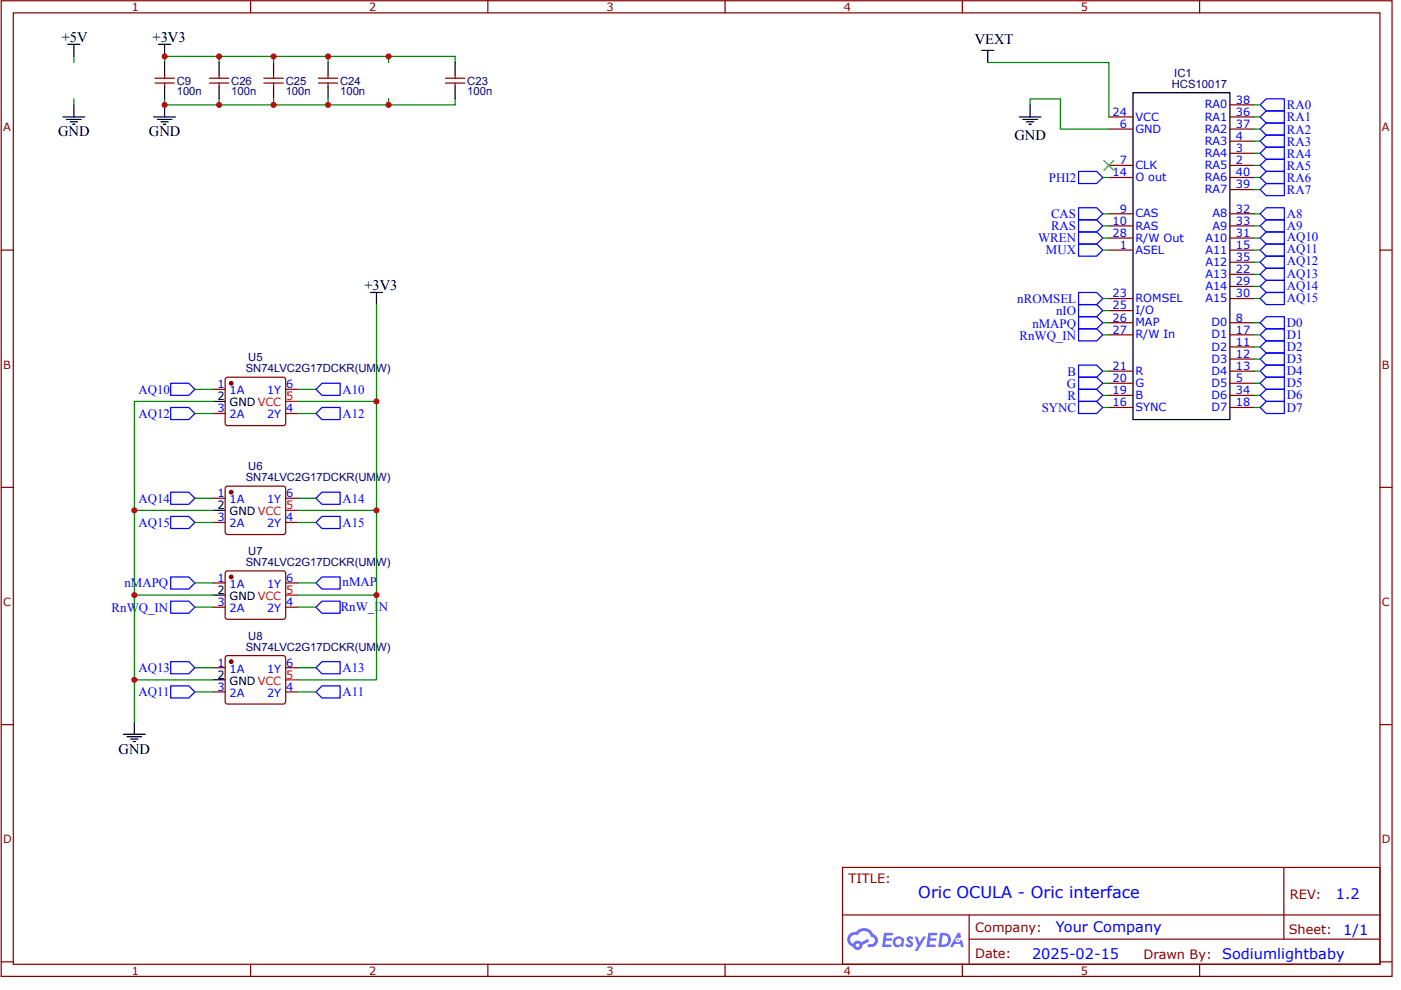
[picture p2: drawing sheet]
<svg xmlns="http://www.w3.org/2000/svg" width="297mm" height="210mm" viewBox="0 0 297 210" stroke-linecap="round" stroke-linejoin="round" font-family="sans-serif">
<g fill="none" stroke="#800" stroke-width=".26">
<path d="M.3 .2h294.8v206.8h-294.8zM2.8 2.7h289.8v201.8h-289.8zM53.1 .2v2.5M103.4 .2v2.5M153.7 .2v2.5M204 .2v2.5M254.3 .2v2.5M.3 53h2.5M292.6 53h2.5M.3 103.3h2.5M292.6 103.3h2.5M.3 153.6h2.5"/>
<path d="M292.6 153.6h2.5M178.6 183.9h114v20.5h-114zM178.7 194h113.8M205.5 199.1h87M205.5 194v10.3M272.2 183.9v15.2M.3 203.9h2.5M53.1 204.5v2.5M103.4 204.5v2.5M153.7 204.5v2.5M204 204.5v2.5M254.3 204.5v2.5"/>
<path d="M292.6 203.9h2.5"/>
</g>
<g fill="#58f">
<path d="M192.4 198.7l.5-.2 .4 .1 .4 .3-.3 .4a.34 .34 0 0 0-.3-.3 .34 .34 0 0 0-.3 .1v.1a.87 .87 0 0 1 .7 .7 .87 .87 0 0 1-.3 .9h-.7l-.6-.4 .4-.4 .5 .3 .2-.1v-.2a.89 .89 0 0 1-.6-1.3z"/>
<path d="M193.9 198.6h.6l.4 1.3 .8-1.3h.6l-1.8 3h-.6l.7-1.1z"/>
<path d="M187.4 197.8h1.7l.3 .1-.1 .4h-1.3l-.1 .6h1.1l.2 .3-.3 .3h-1.1l-.1 .8h1.2l.1 .2-.1 .3h-1.9z"/>
<path d="M196.8 197.8h1.7l.2 .1-.1 .4h-1.3l-.1 .6h1.1l.3 .3-.3 .3h-1.1l-.1 .8h1.2l.1 .2-.1 .3h-1.9z"/>
<path d="M203.1 197.8h.5l.2 .9-.4 .2a.5 .5 0 0 0-.8 .2 .5 .5 0 0 0 .3 .7 .5 .5 0 0 0 .7-.4l.3-.2 .4 1.6h-.5l-.2-.7h-1.2l-.4 .7h-.6z"/>
<path d="M199.3 197.8l-.4 3h1a1.53 1.53 0 0 0 1.7-1.5 1.53 1.53 0 0 0-1.8-1.5zM199.9 198.3a1.03 1.03 0 0 1 1.1 1.2 1.03 1.03 0 0 1-1.4 .8z"/>
<path d="M189.7 198.8a1.12 1.12 0 0 0-.3 1.6 1.12 1.12 0 0 0 1.6 .2l.5 .2 .2-1.7-.4-.2a1.03 1.03 0 0 0-1.6-.1zM189.8 199.7a.67 .67 0 0 1 1.3 0 .67 .67 0 0 1-1.3 0z"/>
<path d="M180.1 198a1.6 1.6 0 0 0 .8 2.8 1.03 1.03 0 0 0 1.1 .6 1.03 1.03 0 0 0 .8-1.1l1.5-.7-.3-.5-1.4 .7a1.04 1.04 0 0 0-1.7 .3 1.01 1.01 0 0 1-.5-1.4 1.01 1.01 0 0 1 1.4-.4 1.51 1.51 0 0 1 1.6-.9 1.51 1.51 0 0 1 1.3 1.2 .83 .83 0 0 1 .8 1.1 .83 .83 0 0 1-1.3 .5l-.2 .1v.3a1.42 1.42 0 0 0 2-.6 1.42 1.42 0 0 0-.9-1.9 2.22 2.22 0 0 0-3.7-.5l-.8 .1zM181.4 200.4a.4 .4 0 0 1 .8 0 .4 .4 0 0 1-.8 0z"/>
<circle cx="203.1" cy="199.3" r=".19"/>
</g>
<g fill="none" stroke="#000" stroke-width=".26">
<path d="M14.4 9.4h2.5M15.7 9.4v2.6M33.6 9.4h2.6M34.9 9.4v2.6M46.5 13.2v2.6M46.5 18.4v2.5M58 13.2v2.6M58 18.4v2.5M69.6 13.2v2.6M69.6 18.4v2.5M208.1 10.7h2.6M209.4 10.7v2.5"/>
<path d="M240.2 19.7h20.6v69.3h-20.6zM13.3 24.8h4.7M14.1 25.3h3.1M14.9 25.8h1.5M15.4 26.3h.5M15.7 22.2v2.6M32.6 24.8h4.6M33.4 25.3h3M34.1 25.8h1.6M34.6 26.3h.6M34.9 22.2v2.6M216.1 24.8h4.6"/>
<path d="M216.9 25.3h3M217.6 25.8h1.6M218.1 26.3h.6M218.4 22.2v2.6M78.5 62h2.6M79.8 62v2.6M45.2 85.1h2.5M26.2 155.7h4.6M26.9 156.2h3.1M27.7 156.7h1.6M28.2 157.2h.5M28.5 153.1v2.6"/>
</g>
<g fill="none" stroke="#800" stroke-width=".26">
<path d="M44.4 17.6h4.1M44.4 16.6h4.1M46.5 15.8v.8M46.5 17.6v.8M55.9 17.6h4.2M55.9 16.6h4.2M58 15.8v.8M58 17.6v.8M67.5 17.6h4.1M67.5 16.6h4.1M69.6 15.8v.8M69.6 17.6v.8"/>
<path d="M235.1 35.1h5.1M235.1 27.4h5.1M235.1 37.6h5.1M235.1 24.8h5.1M260.8 35.1h5.1M260.8 32.5h5.1M260.8 29.9h5.1M260.8 27.4h5.1M260.8 37.6h5.1M260.8 24.8h5.1M260.8 22.2h5.1M235.1 53h5.1"/>
<path d="M235.1 45.3h5.1M235.1 47.9h5.1M235.1 50.5h5.1M260.8 53h5.1M260.8 45.3h5.1M260.8 47.9h5.1M260.8 58.2h5.1M260.8 50.5h5.1M260.8 55.6h5.1M260.8 40.2h5.1M235.1 68.4h5.1M235.1 78.7h5.1"/>
<path d="M235.1 71h5.1M235.1 63.3h5.1M235.1 65.9h5.1M260.8 68.4h5.1M260.8 73.6h5.1M260.8 76.1h5.1M260.8 78.7h5.1M260.8 71h5.1M260.8 63.3h5.1M260.8 60.7h5.1M45.2 82.5h2.5M45.2 87.7h2.5"/>
<path d="M60.6 82.5h2.5M60.6 87.7h2.5M235.1 81.3h5.1M235.1 86.4h5.1M235.1 83.8h5.1M260.8 81.3h5.1M260.8 86.4h5.1M260.8 83.8h5.1"/>
</g>
<g fill="none" stroke="#080" stroke-width=".26">
<path d="M15.7 12v1.2M34.9 13.2v-1.2h34.7v1.2M46.5 12v1.2M58 12v1.2M69.6 12h26.9v1.2M82.4 12v1.2M209.4 13.2h25.7v11.6M15.7 20.9v1.3M34.9 20.9v1.3h34.7v-1.3M46.5 20.9v1.3M58 20.9v1.3M82.4 20.9v1.3"/>
<path d="M96.5 20.9v1.3h-26.9M218.4 22.2v-1.3h6.4v6.5h10.3M233.8 37.6h1.3M265.9 22.2h1.3M265.9 37.6h1.3M265.9 24.8h1.3M265.9 27.4h1.3M265.9 29.9h1.3M265.9 32.5h1.3M265.9 35.1h1.3M233.8 45.3h1.3M233.8 47.9h1.3"/>
<path d="M233.8 50.5h1.3M233.8 53h1.3M265.9 45.3h1.3M265.9 47.9h1.3M265.9 50.5h1.3M265.9 53h1.3M265.9 40.2h1.3M265.9 55.6h1.3M265.9 58.2h1.3M233.8 63.3h1.3M233.8 65.9h1.3M233.8 68.4h1.3"/>
<path d="M233.8 71h1.3M233.8 78.7h1.3M265.9 63.3h1.3M265.9 68.4h1.3M265.9 71h1.3M265.9 78.7h1.3M265.9 60.7h1.3M265.9 73.6h1.3M265.9 76.1h1.3M233.8 81.3h1.3M233.8 83.8h1.3M233.8 86.4h1.3"/>
<path d="M265.9 81.3h1.3M265.9 83.8h1.3M265.9 86.4h1.3M41.3 105.6h3.9M63.1 105.6h3.9M41.3 123.6h3.9M63.1 123.6h3.9M41.3 141.6h3.9M63.1 141.6h3.9"/>
</g>
<g fill="none" stroke="#00f" stroke-width=".26">
<path d="M228.7 36.3h3.8l1.3 1.3-1.3 1.3h-3.8zM267.2 22.2l1.3-1.3h3.8v2.6h-3.8zM267.2 27.4l1.3-1.3h3.8v2.5h-3.8zM267.2 29.9l1.3-1.3h3.8v2.6h-3.8zM267.2 32.5l1.3-1.3h3.8v2.6h-3.8zM267.2 35.1l1.3-1.3h3.8v2.5h-3.8zM268.5 23.5h3.8v2.6h-3.8l-1.3-1.3zM268.5 36.3h3.8v2.6h-3.8l-1.3-1.3zM228.7 44h3.8l1.3 1.3-1.3 1.3h-3.8zM228.7 46.6h3.8l1.3 1.3-1.3 1.3h-3.8zM228.7 49.2h3.8l1.3 1.3-1.3 1.2h-3.8zM228.7 51.7h3.8l1.3 1.3-1.3 1.3h-3.8z"/>
<path d="M267.2 40.2l1.3-1.3h3.8v2.6h-3.8zM267.2 45.3l1.3-1.3h3.8v2.6h-3.8zM267.2 47.9l1.3-1.3h3.8v2.6h-3.8zM267.2 53l1.3-1.3h3.8v2.6h-3.8zM267.2 55.6l1.3-1.3h3.8v2.6h-3.8zM267.2 58.2l1.3-1.3h3.8v2.5h-3.8zM268.5 49.2h3.8v2.5h-3.8l-1.3-1.2zM228.7 62h3.8l1.3 1.3-1.3 1.3h-3.8zM228.7 64.6h3.8l1.3 1.3-1.3 1.2h-3.8zM228.7 67.1h3.8l1.3 1.3-1.3 1.3h-3.8zM228.7 69.7h3.8l1.3 1.3-1.3 1.3h-3.8zM228.7 77.4h3.8l1.3 1.3-1.3 1.3h-3.8z"/>
<path d="M228.7 80h3.8l1.3 1.3-1.3 1.2h-3.8zM267.2 60.7l1.3-1.3h3.8v2.6h-3.8zM267.2 68.4l1.3-1.3h3.8v2.6h-3.8zM267.2 71l1.3-1.3h3.8v2.6h-3.8zM267.2 73.6l1.3-1.3h3.8v2.5h-3.8zM267.2 78.7l1.3-1.3h3.8v2.6h-3.8zM268.5 62h3.8v2.6h-3.8l-1.3-1.3zM268.5 74.8h3.8v2.6h-3.8l-1.3-1.3zM36.2 86.4h3.8l1.3 1.3-1.3 1.3h-3.8zM36.2 81.3h3.8l1.3 1.2-1.3 1.3h-3.8zM67 87.7l1.3-1.3h3.8v2.6h-3.8zM68.3 81.3h3.8v2.5h-3.8l-1.3-1.3z"/>
<path d="M228.7 82.5h3.8l1.3 1.3-1.3 1.3h-3.8zM228.7 85.1h3.8l1.3 1.3-1.3 1.3h-3.8zM267.2 81.3l1.3-1.3h3.8v2.5h-3.8zM267.2 83.8l1.3-1.3h3.8v2.6h-3.8zM267.2 86.4l1.3-1.3h3.8v2.6h-3.8zM36.2 109.5h3.8l1.3 1.3-1.3 1.3h-3.8zM36.2 104.4h3.8l1.3 1.2-1.3 1.3h-3.8zM67 110.8l1.3-1.3h3.8v2.6h-3.8zM67 105.6l1.3-1.2h3.8v2.5h-3.8zM36.2 127.5h3.8l1.3 1.2-1.3 1.3h-3.8zM36.2 122.3h3.8l1.3 1.3-1.3 1.3h-3.8zM67 128.7l1.3-1.2h3.8v2.5h-3.8z"/>
<path d="M67 123.6l1.3-1.3h3.8v2.6h-3.8zM36.2 140.3h3.8l1.3 1.3-1.3 1.3h-3.8zM36.2 145.4h3.8l1.3 1.3-1.3 1.3h-3.8zM67 141.6l1.3-1.3h3.8v2.6h-3.8zM68.3 145.4h3.8v2.6h-3.8l-1.3-1.3z"/>
</g>
<path d="M234.1 34l2 2.1zM236.1 34l-2 2.1z" fill="#000"/>
<path d="M234.1 34l2 2.1M236.1 34l-2 2.1" fill="none" stroke="#3c3" stroke-width=".26"/>
<path d="M60.6 85.1h2.5" fill="none" stroke="#f00" stroke-width=".26"/>
<circle cx="49" cy="81.3" r=".38" fill="#800"/>
<g fill="none" stroke="#800" stroke-width=".26">
<path d="M48 80h12.3l.3 .5-.1 9.5-.4 .2h-12.1l-.3-.5v-9.2zM45.2 105.6h2.5M45.2 110.8h2.5M60.6 105.6h2.5M60.6 110.8h2.5"/>
<circle cx="49" cy="81.3" r=".38"/>
</g>
<path d="M60.6 108.2h2.5" fill="none" stroke="#f00" stroke-width=".26"/>
<path d="M45.2 108.2h2.5" fill="none" stroke="#000" stroke-width=".26"/>
<circle cx="49" cy="104.4" r=".38" fill="#800"/>
<g fill="none" stroke="#800" stroke-width=".26">
<path d="M47.8 103.3l.4-.2h12.1l.3 .5-.1 9.5-.4 .2h-12.1l-.3-.5zM45.2 123.6h2.5M45.2 128.7h2.5M60.6 123.6h2.5M60.6 128.7h2.5"/>
<circle cx="49" cy="104.4" r=".38"/>
</g>
<path d="M60.6 126.2h2.5" fill="none" stroke="#f00" stroke-width=".26"/>
<path d="M45.2 126.2h2.5" fill="none" stroke="#000" stroke-width=".26"/>
<circle cx="49" cy="122.3" r=".38" fill="#800"/>
<g fill="none" stroke="#800" stroke-width=".26">
<path d="M47.8 121.3l.4-.3 12.1 .1 .3 .5-.1 9.5-.4 .2-12.1-.1-.3-.4zM45.2 141.6h2.5M45.2 146.7h2.5M60.6 141.6h2.5M60.6 146.7h2.5"/>
<circle cx="49" cy="122.3" r=".38"/>
</g>
<path d="M60.6 144.1h2.5" fill="none" stroke="#f00" stroke-width=".26"/>
<path d="M45.2 144.1h2.5" fill="none" stroke="#000" stroke-width=".26"/>
<circle cx="49" cy="140.3" r=".38" fill="#800"/>
<g fill="none" stroke="#800" stroke-width=".26">
<path d="M32.9 17.6h4.1M32.9 16.6h4.1M34.9 15.8v.8M34.9 17.6v.8M94.4 17.6h4.2M94.4 16.6h4.2M96.5 15.8v.8M96.5 17.6v.8M48 139.1h12.3l.3 .4-.1 9.5-.4 .3-12.1-.1-.3-.4v-9.3z"/>
<circle cx="49" cy="140.3" r=".38"/>
</g>
<g fill="none" stroke="#080" stroke-width=".26">
<path d="M79.8 64.6v79.5h-16.7M41.3 82.5h3.9M41.3 87.7h3.9M45.2 85.1h-16.7v68M63.1 85.1h16.7M63.1 82.5h3.9M63.1 87.7h3.9M28.5 108.2h16.7M41.3 110.8h3.9M63.1 110.8h3.9M63.1 108.2h16.7M28.5 126.2h16.7"/>
<path d="M41.3 128.7h3.9M63.1 128.7h3.9M63.1 126.2h16.7M28.5 144.1h16.7M41.3 146.7h3.9M63.1 146.7h3.9"/>
</g>
<path d="M34.9 13.2v2.6M34.9 18.4v2.5M96.5 13.2v2.6M96.5 18.4v2.5" fill="none" stroke="#000" stroke-width=".26"/>
<g fill="#c00">
<circle cx="34.9" cy="12" r=".64"/>
<circle cx="34.9" cy="22.2" r=".64"/>
<circle cx="46.5" cy="12" r=".64"/>
<circle cx="46.5" cy="22.2" r=".64"/>
<circle cx="58" cy="22.2" r=".64"/>
<circle cx="58" cy="12" r=".64"/>
<circle cx="69.6" cy="12" r=".64"/>
<circle cx="69.6" cy="22.2" r=".64"/>
<circle cx="82.4" cy="12" r=".64"/>
<circle cx="82.4" cy="22.2" r=".64"/>
<circle cx="79.8" cy="85.1" r=".64"/>
<circle cx="79.8" cy="108.2" r=".64"/>
<circle cx="79.8" cy="126.2" r=".64"/>
<circle cx="28.5" cy="144.1" r=".64"/>
<circle cx="28.5" cy="126.2" r=".64"/>
<circle cx="28.5" cy="108.2" r=".64"/>
</g>
<text font-size="3.4" fill="#00f" x="194.7" y="190.5">Oric OCULA - Oric interface</text>
<g font-size="3.1">
<text x="13.1" y="8.9">+5V</text>
<text x="32.3" y="8.9">+3V3</text>
<text x="206.7" y="9.2">VEXT</text>
<text x="12.3" y="28.9">GND</text>
<text x="31.6" y="28.9">GND</text>
<text x="215.1" y="29.7">GND</text>
<text x="77.3" y="61.5">+3V3</text>
<text x="25.2" y="159.8">GND</text>
</g>
<g font-size="3.1" fill="#00f">
<text x="283.2" y="190.7">1.2</text>
<text x="223.9" y="197.6">Your Company</text>
<text x="218.8" y="203.3">2025-02-15</text>
<text x="284.8" y="198.2">1/1</text>
</g>
<g font-size="2.7" fill="#00f">
<text x="272.8" y="23.2">RA0</text>
<text x="272.8" y="25.7">RA1</text>
<text x="272.8" y="28.3">RA2</text>
<text x="272.8" y="30.9">RA3</text>
<text x="272.8" y="33.4">RA4</text>
<text x="222.4" y="38.6">PHI2</text>
<text x="272.8" y="36">RA5</text>
<text x="272.8" y="38.6">RA6</text>
<text x="272.8" y="41.1">RA7</text>
<text x="222.8" y="46.3">CAS</text>
<text x="272.8" y="46.2">A8</text>
<text x="220.1" y="51.4">WREN</text>
<text x="221.8" y="54">MUX</text>
<text x="222.8" y="48.8">RAS</text>
<text x="272.8" y="48.8">A9</text>
<text x="272.8" y="51.1">AQ10</text>
<text x="272.8" y="53.7">AQ11</text>
<text x="272.8" y="56.3">AQ12</text>
<text x="272.8" y="58.8">AQ13</text>
<text x="215.7" y="64.3">nROMSEL</text>
<text x="272.8" y="61.4">AQ14</text>
<text x="272.8" y="64">AQ15</text>
<text x="218.9" y="69.5">nMAPQ</text>
<text x="223.9" y="66.8">nIO</text>
<text x="272.8" y="69.3">D0</text>
<text x="272.8" y="71.9">D1</text>
<text x="216.1" y="72">RnWQ_IN</text>
<text x="272.8" y="74.4">D2</text>
<text x="272.8" y="77">D3</text>
<text x="29.4" y="83.5">AQ10</text>
<text x="72.6" y="83.5">A10</text>
<text x="226.2" y="82.2">G</text>
<text x="226.3" y="79.6">B</text>
<text x="272.8" y="79.6">D4</text>
<text x="272.8" y="82.1">D5</text>
<text x="29.4" y="88.6">AQ12</text>
<text x="72.6" y="88.6">A12</text>
<text x="220.9" y="87.3">SYNC</text>
<text x="226.3" y="84.8">R</text>
<text x="272.8" y="84.7">D6</text>
<text x="272.8" y="87.3">D7</text>
<text x="29.4" y="106.6">AQ14</text>
<text x="72.6" y="106.6">A14</text>
<text x="29.4" y="111.7">AQ15</text>
<text x="72.6" y="111.7">A15</text>
<text x="26.4" y="124.5">nMAPQ</text>
<text x="72.6" y="124.3">nMAP</text>
<text x="23.7" y="129.8">RnWQ_IN</text>
<text x="72.2" y="129.6">RnW_IN</text>
<text x="29.4" y="142.5">AQ13</text>
<text x="72.6" y="142.5">A13</text>
<text x="29.4" y="147.6">AQ11</text>
<text x="72.6" y="147.6">A11</text>
</g>
<g font-size="2.7" fill="#800">
<text x="179.9" y="187.3">TITLE:</text>
<text x="273.5" y="190.7">REV:</text>
<text x="206.8" y="197.6">Company:</text>
<text x="206.8" y="203.2">Date:</text>
<text x="242.4" y="203.2">Drawn By: Sodiumlightbaby</text>
<text x="273.2" y="198">Sheet:</text>
</g>
<g font-size="2.4" fill="#800">
<text x="28" y="2.3">1</text>
<text x="78.3" y="2.3">2</text>
<text x="128.6" y="2.3">3</text>
<text x="178.9" y="2.3">4</text>
<text x="229.2" y="2.3">5</text>
<text x=".6" y="27.9">A</text>
<text x="293" y="27.9">A</text>
<text x=".6" y="78.2">B</text>
<text x="293" y="78.2">B</text>
<text x=".6" y="128.5">C</text>
<text x="293" y="128.5">C</text>
<text x=".6" y="178.8">D</text>
<text x="293" y="178.8">D</text>
<text x="28" y="206.6">1</text>
<text x="78.3" y="206.6">2</text>
<text x="128.6" y="206.6">3</text>
<text x="178.9" y="206.6">4</text>
<text x="229.2" y="206.6">5</text>
</g>
<g font-size="2.4" fill="#000080">
<text x="37.5" y="17.9">C9</text>
<text x="49" y="17.9">C26</text>
<text x="60.6" y="17.9">C25</text>
<text x="72.1" y="17.9">C24</text>
<text x="99.1" y="17.9">C23</text>
<text x="249" y="16.3">IC1</text>
<text x="37.5" y="20.2">100n</text>
<text x="49" y="20.2">100n</text>
<text x="60.6" y="20.2">100n</text>
<text x="72.1" y="20.2">100n</text>
<text x="99.1" y="20.2">100n</text>
<text x="248.4" y="18.6">HCS10017</text>
<text x="52.6" y="76.6">U5</text>
<text x="52.1" y="79">SN74LVC2G17DCKR(UMW)</text>
<text x="52.6" y="99.7">U6</text>
<text x="52.1" y="102">SN74LVC2G17DCKR(UMW)</text>
<text x="52.6" y="117.7">U7</text>
<text x="52.1" y="120">SN74LVC2G17DCKR(UMW)</text>
<text x="52.1" y="138">SN74LVC2G17DCKR(UMW)</text>
<text x="52.6" y="135.7">U8</text>
</g>
<g font-size="2.4" fill="#00f">
<text x="255.4" y="23">RA0</text>
<text x="262" y="22">38</text>
<text x="235.9" y="24.5">24</text>
<text x="237.4" y="27.1">6</text>
<text x="240.7" y="28.1">GND</text>
<text x="240.7" y="25.6">VCC</text>
<text x="255.4" y="25.6">RA1</text>
<text x="255.4" y="28.1">RA2</text>
<text x="262" y="29.7">4</text>
<text x="262" y="24.5">36</text>
<text x="262" y="27.1">37</text>
<text x="237.4" y="34.8">7</text>
<text x="240.7" y="35.8">CLK</text>
<text x="255.4" y="35.8">RA5</text>
<text x="255.4" y="33.3">RA4</text>
<text x="255.4" y="30.7">RA3</text>
<text x="262" y="34.8">2</text>
<text x="262" y="32.2">3</text>
<text x="235.9" y="37.4">14</text>
<text x="240.7" y="38.4">O out</text>
<text x="255.4" y="41">RA7</text>
<text x="255.4" y="38.4">RA6</text>
<text x="262" y="39.9">39</text>
<text x="262" y="37.4">40</text>
<text x="235.9" y="47.6">10</text>
<text x="237.4" y="45.1">9</text>
<text x="240.7" y="46.1">CAS</text>
<text x="257.1" y="46.1">A8</text>
<text x="262" y="45.1">32</text>
<text x="262" y="47.6">33</text>
<text x="235.9" y="50.2">28</text>
<text x="237.4" y="52.8">1</text>
<text x="240.7" y="53.8">ASEL</text>
<text x="240.7" y="48.7">RAS</text>
<text x="240.7" y="51.2">R/W Out</text>
<text x="255.6" y="53.8">A11</text>
<text x="255.6" y="51.2">A10</text>
<text x="257.1" y="48.7">A9</text>
<text x="262" y="52.8">15</text>
<text x="262" y="50.2">31</text>
<text x="255.6" y="58.9">A13</text>
<text x="255.6" y="56.4">A12</text>
<text x="262" y="57.9">22</text>
<text x="262" y="55.3">35</text>
<text x="235.9" y="63">23</text>
<text x="235.9" y="65.6">25</text>
<text x="240.7" y="64.1">ROMSEL</text>
<text x="255.6" y="61.5">A14</text>
<text x="255.6" y="64.1">A15</text>
<text x="262" y="60.5">29</text>
<text x="262" y="63">30</text>
<text x="235.9" y="68.2">26</text>
<text x="235.9" y="70.7">27</text>
<text x="240.7" y="66.6">I/O</text>
<text x="240.7" y="69.2">MAP</text>
<text x="240.7" y="71.8">R/W In</text>
<text x="256.9" y="69.2">D0</text>
<text x="256.9" y="71.8">D1</text>
<text x="262" y="68.2">8</text>
<text x="262" y="70.7">17</text>
<text x="256.9" y="74.3">D2</text>
<text x="256.9" y="76.9">D3</text>
<text x="262" y="73.3">11</text>
<text x="262" y="75.9">12</text>
<text x="46.1" y="82.3">1</text>
<text x="48.7" y="83.6">1A</text>
<text x="56.6" y="83.6">1Y</text>
<text x="60.7" y="82.3">6</text>
<text x="235.9" y="83.6">19</text>
<text x="235.9" y="81">20</text>
<text x="235.9" y="78.4">21</text>
<text x="240.7" y="82">G</text>
<text x="240.7" y="79.5">R</text>
<text x="256.9" y="82">D5</text>
<text x="256.9" y="79.5">D4</text>
<text x="262" y="81">5</text>
<text x="262" y="78.4">13</text>
<text x="262" y="83.6">34</text>
<text x="46.1" y="87.4">3</text>
<text x="48.7" y="88.7">2A</text>
<text x="56.6" y="88.7">2Y</text>
<text x="60.7" y="87.4">4</text>
<text x="235.9" y="86.1">16</text>
<text x="240.7" y="87.2">SYNC</text>
<text x="240.7" y="84.6">B</text>
<text x="256.9" y="87.2">D7</text>
<text x="256.9" y="84.6">D6</text>
<text x="262" y="86.1">18</text>
<text x="46.1" y="105.4">1</text>
<text x="48.7" y="106.7">1A</text>
<text x="56.6" y="106.7">1Y</text>
<text x="60.7" y="105.4">6</text>
<text x="46.1" y="110.5">3</text>
<text x="48.7" y="111.8">2A</text>
<text x="56.6" y="111.8">2Y</text>
<text x="60.7" y="110.5">4</text>
<text x="46.1" y="123.4">1</text>
<text x="48.7" y="124.6">1A</text>
<text x="56.6" y="124.6">1Y</text>
<text x="60.7" y="123.4">6</text>
<text x="46.1" y="128.5">3</text>
<text x="48.7" y="129.8">2A</text>
<text x="56.6" y="129.8">2Y</text>
<text x="60.7" y="128.5">4</text>
<text x="46.1" y="141.3">1</text>
<text x="48.7" y="142.6">1A</text>
<text x="56.6" y="142.6">1Y</text>
<text x="60.7" y="141.3">6</text>
<text x="46.1" y="146.4">3</text>
<text x="48.7" y="147.7">2A</text>
<text x="56.6" y="147.7">2Y</text>
<text x="60.7" y="146.4">4</text>
</g>
<g font-size="2.4">
<text x="46.1" y="84.9">2</text>
<text x="48.7" y="86.1">GND VCC</text>
<text x="46.1" y="108">2</text>
<text x="48.7" y="109.2">GND VCC</text>
<text x="46.1" y="125.9">2</text>
<text x="48.7" y="127.2">GND VCC</text>
<text x="46.1" y="143.9">2</text>
<text x="48.7" y="145.2">GND VCC</text>
</g>
<g font-size="2.4" fill="#f00">
<text x="60.7" y="84.9">5</text>
<text x="60.7" y="108">5</text>
<text x="60.7" y="125.9">5</text>
<text x="60.7" y="143.9">5</text>
</g>
</svg>
